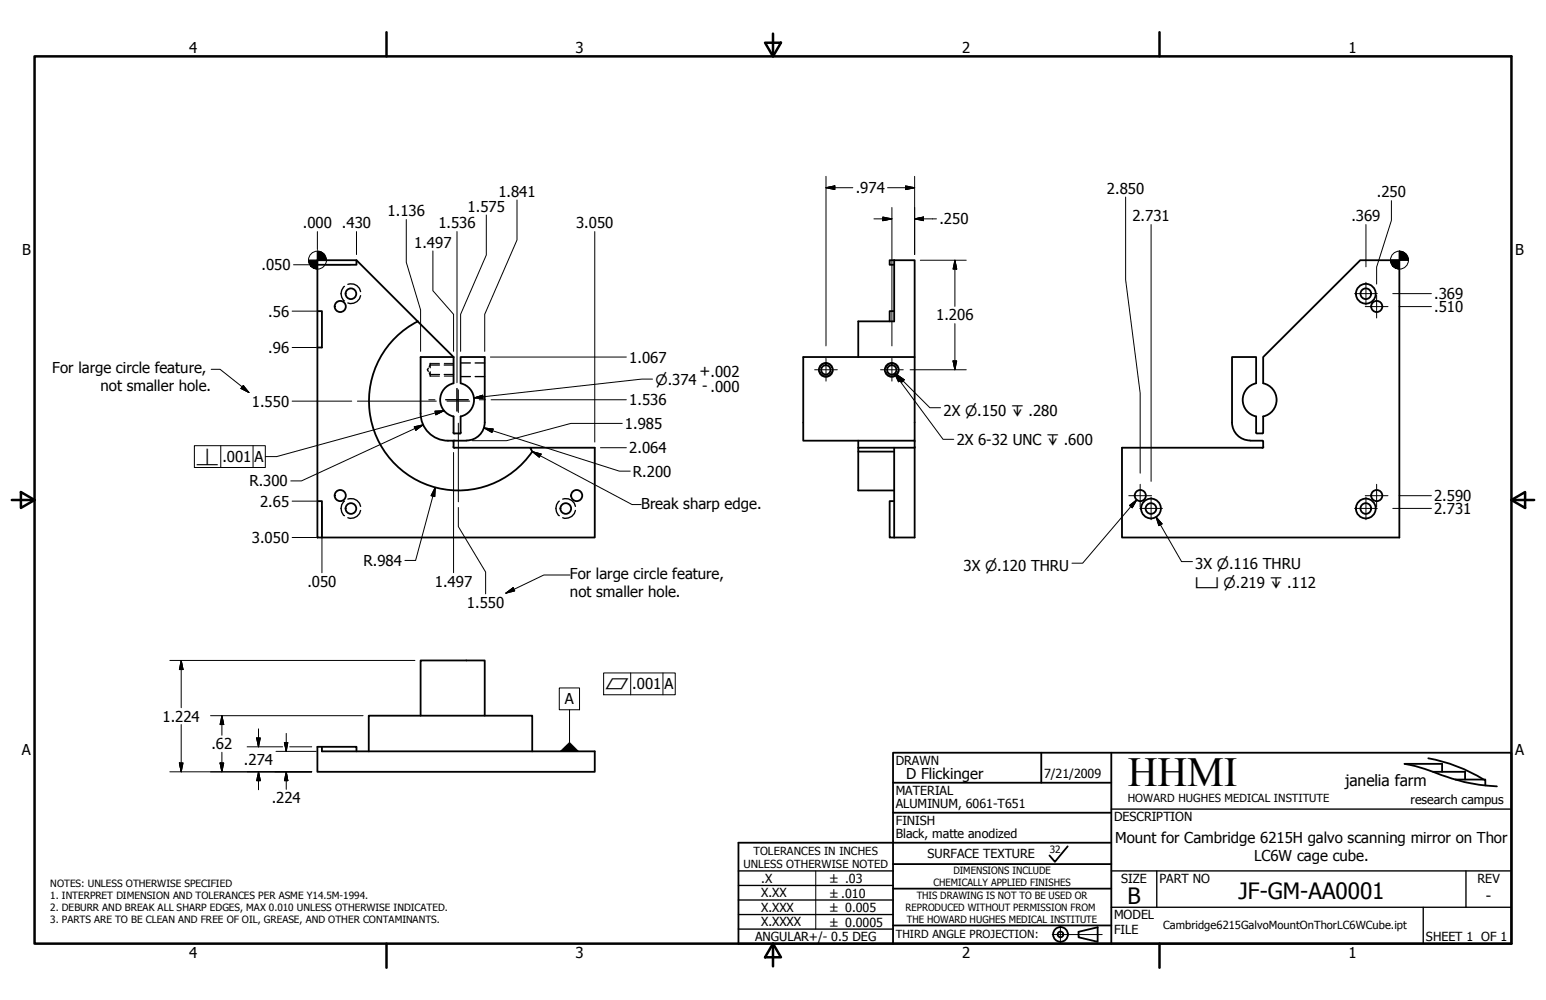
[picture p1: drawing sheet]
<svg xmlns="http://www.w3.org/2000/svg" width="432mm" height="279mm" viewBox="0 0 432 279" stroke-linecap="round" stroke-linejoin="round" font-family="sans-serif">
<!-- layer: Visible (ANSI) -->
<g fill="none" stroke="#000" stroke-width=".51">
<path d="M88.6 72.7h11v1.3h-11zM88.6 74v12.9M99.6 72.7l27.1 27.1M249.7 72.7h-1.2v1.3h1.2M249.7 72.7h5.8v50.4h-31.2v-23.3h31.2M249.7 72.7v17.1h-10v10M88.6 86.9h1.3v10.2h-1.3zM88.6 97.1v42.9M116.7 89.8a25 25 0 0 0-7.4 38.7 25 25 0 0 0 39.4-2.3l-.6-1.1h18v25.1h-76.2M126.7 99.8h-9.2v15.7a7.7 7.7 0 0 0 7.6 7.6h5.2M126.7 99.8v7.3M249.7 86.9h-1.2v2.9"/>
<path d="M126.7 107.1a4.7 4.7 0 0 0-3.8 4.6 4.7 4.7 0 0 0 3.8 4.7v4.4M128.7 107.1v-7.3h6.7v18.2M128.7 116.3v4.5M128.7 107.1a4.7 4.7 0 0 1 3.7 4.6 4.7 4.7 0 0 1-3.7 4.7M135.4 118a5 5 0 0 1-5.1 5.1M344.1 118a5 5 0 0 0 5.1 5.1M350.8 107.1a4.7 4.7 0 0 0-3.7 4.6 4.7 4.7 0 0 0 3.7 4.7v4.4M350.8 107.1v-7.3h-6.7v18.2M352.8 107.1v-7.3l27.1-27.1h10.9v77.5h-77.4v-25.1h39.2M352.8 107.1a4.7 4.7 0 0 1 3.8 4.6 4.7 4.7 0 0 1-3.8 4.7v4.4l-.2 .3M126.6 124.9l.3 .3M126.6 120.9l.3 .3"/>
<path d="M126.7 123.4v1.4M126.9 123.1l-.3 .2M126.9 125.1h21.2M126.9 121.1h1.5M128.7 120.9l-.3 .3M239.7 123.1v2M239.7 126.2v10.8h10M249.7 125.1v25.1M255.5 125.1h-15.8v1.1h10M255.5 123.1v27.1h-5.8M349.2 123.1h3.4M350.8 120.9l.3 .2h1.5"/>
<path d="M352.6 123.1l.2 .2v1.5M352.9 124.9l-.3 .3M88.6 140h1.3v10.2h-1.3zM249.7 140h-1.2v10.2h1.2M117.5 200v-15.5h17.9v15.5M88.6 208.7h1.3v1.2h76.2v5.7h-77.5zM89.9 208.7h9.7v1.2M103 209.9v-9.9h45.7v9.9"/>
<circle cx="95" cy="85.6" r="1.56"/>
<circle cx="98" cy="82.1" r="1.49"/>
<circle cx="381.5" cy="82.1" r="1.49"/>
<circle cx="381.5" cy="82.1" r="2.76"/>
<circle cx="384.5" cy="85.6" r="1.56"/>
<circle cx="230.7" cy="103.3" r="1.3"/>
<circle cx="230.7" cy="103.3" r="1.94"/>
<circle cx="249.1" cy="103.3" r="1.3"/>
<circle cx="249.1" cy="103.3" r="1.94"/>
<circle cx="95" cy="138.5" r="1.56"/>
<circle cx="161.1" cy="138.5" r="1.56"/>
<circle cx="318.5" cy="138.5" r="1.56"/>
<circle cx="384.5" cy="138.5" r="1.56"/>
<circle cx="98" cy="142.1" r="1.49"/>
<circle cx="158" cy="142.1" r="1.49"/>
<circle cx="321.5" cy="142.1" r="1.49"/>
<circle cx="321.5" cy="142.1" r="2.76"/>
<circle cx="381.5" cy="142.1" r="1.49"/>
<circle cx="381.5" cy="142.1" r="2.76"/>
</g>
<!-- layer: Hidden (ANSI) -->
<g fill="none" stroke="#000" stroke-width=".38">
<path d="M97.2 79.4a2.68 2.68 0 0 1 3.5 2.1M96.2 80a2.64 2.64 0 0 0 0 4.1M100.7 82.6a2.68 2.68 0 0 1-3.5 2M119.6 102.9l-.2 .4 .2 .5M119.9 104.2l.2 .4h2.6M120.1 101.5v1.2M120.1 103.9v1.2M122.7 102h-2.6l-.2 .4M124.1 102h2.6M124.1 104.6h2.6M128.7 101.4h2.7M128.7 105.2h2.7"/>
<path d="M132.7 101.4h2.7M132.7 105.2h2.7M97.2 139.4a2.68 2.68 0 0 1 3.5 2.1M157.2 139.4a2.71 2.71 0 0 1 3.5 2.1M96.2 140a2.64 2.64 0 0 0 0 4.1M100.7 142.6a2.68 2.68 0 0 1-3.5 2.1M156.2 140a2.64 2.64 0 0 0 0 4.1M160.7 142.6a2.68 2.68 0 0 1-3.5 2.1"/>
</g>
<!-- layer: Hidden Narrow (ANSI) -->
<path d="M120.1 101.5h2.6M120.1 105.1h2.6M124.1 101.5h2.6M124.1 105.1h2.6M229 102.8a1.71 1.71 0 0 1 1.7-1.3 1.71 1.71 0 0 1 1.6 1.3M229 103.8a1.71 1.71 0 0 0 1.7 1.3 1.71 1.71 0 0 0 1.6-1.3M247.5 102.8a1.67 1.67 0 0 1 1.6-1.3 1.67 1.67 0 0 1 1.6 1.3M247.5 103.8a1.67 1.67 0 0 0 1.6 1.3 1.67 1.67 0 0 0 1.6-1.3" fill="none" stroke="#000" stroke-width=".28"/>
<!-- layer: Border (ANSI) -->
<g fill="none" stroke="#000" stroke-width=".7">
<path d="M9.7 15.7h412.4v248h-412.4zM107.9 9v6.7M213.7 11.9h4.4l-2.2 3.8zM215.9 9.4v6.3M323.8 9v6.7M3.3 139.7h6.4M5.8 137.5l3.9 2.2-3.9 2.2zM422.1 139.7l3.9-2.2v4.4zM422.1 139.7h6.4M107.9 263.7v6.7M215.9 263.7l2.2 3.8h-4.4zM215.9 263.7v6.3"/>
<path d="M323.8 263.7v6.7"/>
</g>
<!-- layer: Title (ANSI) -->
<g fill="none" stroke="#000" stroke-width=".51">
<path d="M249.4 218.7h61M290.8 210.3v8.4M310.4 210.3v53.4M398.9 211.9a44.8 44.8 0 0 1 15.5 5.9M400.2 215.6h9v2.2M402.8 215.6v-2.2h-10.5a63.1 63.1 0 0 1 11.8 3.6l4.9 1.5a49.3 49.3 0 0 0 9.1 1.2M406.5 217.8h8.3v1.7M249.4 227.1h61M298.2 236.5l-3.6 4.3-1.5-1.8M310.4 235.5h-104.2v28.2h215.9v-53.4h-172.7v53.4M249.4 241.4h61M249.4 258.6h61"/>
<path d="M249.4 248.3h61M301.2 260.3l5.4-1.2v4l-5.4-1.2z"/>
<circle cx="296.2" cy="261.1" r="2.06"/>
<circle cx="296.2" cy="261.1" r=".79"/>
</g>
<!-- layer: Sketch Geometry (ANSI) -->
<path d="M227.8 243.3v16.3" fill="none" stroke="#000" stroke-width=".28"/>
<!-- layer: Centerline (ANSI) -->
<path d="M296.2 258.8v4.6M293.9 261.1h13.9" fill="none" stroke="#000" stroke-width=".28"/>
<!-- layer: Title (ANSI) -->
<path d="M310.4 226.1h111.7M206.2 259.6h43.2M206.2 255.5h43.2M206.2 251.5h43.2M206.2 247.4h43.2M206.2 243.3h43.2M310.4 243.3h111.7M310.4 253.5h111.7M323.1 243.3v10.2M397.5 253.5v10.2M409.4 243.3v10.2" fill="none" stroke="#000" stroke-width=".38"/>
<!-- layer: Center Mark (ANSI) -->
<g fill="none" stroke="#000" stroke-width=".28">
<path d="M381.5 78.9v6.3M378.3 82h6.4M381.3 85.7h6.4M384.5 82.5v6.3M99.8 112.1h22.1M119.8 111.7h1.7M124.5 111.7h6.3h-3.2v3.2v-6.4v3.2zM124.8 112.1h6.4M128 108.9v6.4M128 118.2v22M133.9 111.7h1.7M227.5 103.3h6.4"/>
<path d="M230.7 100.1v6.4M245.9 103.3h6.4M249.1 100.1v6.4M315.3 138.5h6.3M318.5 135.3v6.4M321.5 138.9v6.3M381.3 138.5h6.4M381.5 138.9v6.3M384.5 135.3v6.4M318.3 142h6.4M378.3 142h6.4"/>
</g>
<!-- layer: Dimension (ANSI) -->
<g fill="none" stroke="#000" stroke-width=".28">
<path d="M144.4 55.9v11.2l-9 20.7v10.4M230.7 52.5l2.5-.6v1.1zM230.7 52.5h7.5M230.7 49.3v47.3M247.9 52.5h7.6M249.1 58v38.6M252.9 51.9l2.6 .6-2.6 .5zM255.5 49.3v21.8M314.4 55.1v23.1l4.1 31.7v22.3M388.6 56.1v5.5l-4.1 13v4.8M82 74h4.2M88.6 64.7v5"/>
<path d="M91.1 74h6.9M99.6 64.7v6.4M113.5 61.3v12l4 13.3v11.6M120.9 70.1v11.1l5.8 6.6v10.4M127.6 64.7v42.2M135.8 60.1v11.1l-7.1 16.6v10.4M166.1 64.7v58.8M244.1 61.2h5M246.6 60.6l2.5 .6-2.5 .5zM255.5 61.2l2.4-.6v1.1zM255.5 61.2h6.1M257 72.7h12.9"/>
<path d="M266.7 72.7l.5 2.5h-1zM266.7 72.7v12.9M321.5 62.7v71.8M381.5 62.7v11.8M81.6 86.9h6.7M81.6 97.1h6.7M137 99.8h37.9M266.7 90.4v12.9M389 82h10.8M390.8 85.7h9M81.6 112.1h16.6M115.7 119.3l2.5-.6-2.1 1.5z"/>
<path d="M118.2 118.7l-34 15.7h-3M132.4 111.2l2.4-.8 .1 1zM135.2 119.6l2.5 .3-.3 .9zM135.2 119.6l37.8 12h3M137.2 111.7h37.7M173.8 118.3h-14.4l-17.9 4.8h-9.6M182.2 105.9h-2.9l-46.9 5.3M254.2 103.3h15.7M266.2 100.8h1l-.5 2.5zM121.5 136.2l-.1 2.5-1-.2zM121.5 136.2l-5.4 20.4h-3M126.7 126.4v33.6"/>
<path d="M167.7 125.1h7.2M390.8 138.5h9M81.6 140h6.7M81.6 150.2h6.7M89.9 141.6v18.4M128 141.8v5.3l7.6 12.7v6.1M389 142h10.8M47.4 184.5h68.5M50.6 184.5l.5 2.6h-1zM50.6 184.5v13.2M58.8 200h42.6M62 200l.5 2.4h-1z"/>
<path d="M62 200v5.4M47.4 215.6h39.7M50.1 213.2h1l-.5 2.4zM50.6 202.4v13.2M61.5 213.2h1l-.5 2.4zM62 210.2v5.4M69 208.7h9.9M71.7 206.2h1l-.5 2.5zM72.2 215.6l.5 2.5h-1zM72.2 203.6v5.1M72.2 215.6v5.1M77.1 209.9h11.2"/>
<path d="M79.4 207.5h1l-.5 2.4zM79.9 215.6l.5 2.5h-1zM79.9 204.9v5M79.9 215.6v4.9M80.9 208.7h6.2"/>
<circle cx="88.7" cy="72.7" r="2.51"/>
<circle cx="390.9" cy="72.7" r="2.51"/>
</g>
<g fill="#000" stroke="#000" stroke-width=".28">
<path d="M230.7 52.5l2.5-.6zM230.7 52.5l2.5-.6v1.1zM252.9 53l2.6-.5zM252.9 51.9l2.6 .6-2.6 .5zM86.2 72.7l.7 1.8-.5-.8zM86.2 72.7l1.5 2.3-.8-.5zM86.2 72.7l2.4 2.5-.9-.2zM88.6 72.7h2.5zM88.6 70.2l2.5 2.5h-2.5zM88.6 70.2v5zM86.2 72.7h2.4v2.5zM86.2 72.7h2.4z"/>
<path d="M90.4 70.9l.5 .9 .2 .9zM89.6 70.4l.8 .5 .7 1.8zM88.6 70.2l1 .2 1.5 2.3zM246.6 61.7l2.5-.5zM246.6 60.6l2.5 .6-2.5 .5zM255.5 61.2l2.4-.6zM255.5 61.2l2.4-.6v1.1zM266.7 72.7l.5 2.5zM266.7 72.7l.5 2.5h-1zM388.4 72.7l.7 1.8-.5-.8zM388.4 72.7l1.5 2.3-.8-.5zM388.4 72.7l2.4 2.5-.9-.2z"/>
<path d="M390.8 72.7h2.6zM390.8 70.2l2.6 2.5h-2.6zM390.8 70.2v5zM388.4 72.7h2.4v2.5zM388.4 72.7h2.4zM392.6 70.9l.6 .9 .2 .9zM391.8 70.4l.8 .5 .8 1.8zM390.8 70.2l1 .2 1.6 2.3zM132.4 111.2l2.4-.8zM132.4 111.2l2.4-.8 .1 1zM135.2 119.6l2.5 .3zM135.2 119.6l2.5 .3-.3 .9z"/>
<path d="M266.2 100.8l.5 2.5zM266.2 100.8h1l-.5 2.5zM116.1 120.2l2.1-1.5zM115.7 119.3l2.5-.6-2.1 1.5zM121.5 136.2l-.1 2.5zM121.5 136.2l-.1 2.5-1-.2zM50.6 184.5l.5 2.6zM50.6 184.5l.5 2.6h-1zM50.1 213.2l.5 2.4zM50.1 213.2h1l-.5 2.4zM61.5 213.2l.5 2.4zM61.5 213.2h1l-.5 2.4z"/>
<path d="M62 200l.5 2.4zM62 200l.5 2.4h-1zM71.7 206.2l.5 2.5zM71.7 206.2h1l-.5 2.5zM72.2 215.6l.5 2.5zM72.2 215.6l.5 2.5h-1zM79.4 207.5l.5 2.4zM79.4 207.5h1l-.5 2.4zM79.9 215.6l.5 2.5zM79.9 215.6l.5 2.5h-1z"/>
</g>
<!-- layer: Symbol (ANSI) -->
<g fill="#000" stroke="#000" stroke-width=".28">
<path d="M67.3 108.5l2.2 1.2zM67.9 107.7l1.6 2-2.2-1.2zM121.7 115.9l2.3-1.2zM121.5 114.9l2.5-.2-2.3 1.2zM249.9 104.4l1.9 1.7zM249.9 104.4l1.9 1.7-.8 .6zM250.4 104.6l2.1 1.5zM250.4 104.6l2.1 1.5-.7 .7zM148.7 126.2l2.4 .7zM148.7 126.2l2.4 .7-.5 .9zM317.5 139.6l-1.3 2.3zM315.5 141.2l2-1.6-1.3 2.3z"/>
<path d="M322.9 144.5l1.6 1.9zM322.9 144.5l1.6 1.9-.8 .5zM141.3 165.7l2-1.5zM141.3 165.7l2-1.5 .5 .9zM156.5 209.9h5zM156.5 209.9l2.6-2.4 2.4 2.4z"/>
</g>
<g fill="none" stroke="#000" stroke-width=".28">
<path d="M59 103.2h2.5l8 6.5M67.9 107.7l1.6 2-2.2-1.2zM121.5 114.9l2.5-.2-2.3 1.2zM124 114.7l-46.7 12.9h-3.2M249.9 104.4l1.9 1.7-.8 .6zM249.9 104.4l13.5 18.3h3M250.4 104.6l2.1 1.5-.7 .7zM250.4 104.6l9.3 9.3h3M54.3 124.5h19.8v6.1h-19.8zM61.7 124.5v6.1M70.7 124.5v6.1M148.7 126.2l2.4 .7-.5 .9z"/>
<path d="M148.7 126.2l27.8 14.8h2.6M317.5 139.6l-15.1 17.8h-3M315.5 141.2l2-1.6-1.3 2.3zM322.9 144.5l1.6 1.9-.8 .5zM322.9 144.5l7.1 12.4h3.1M141.3 165.7l2-1.5 .5 .9zM159.2 160.7h-7.3l-10.6 5M156.2 192.2h5.7v6.1h-5.7zM159.1 198.3v9.2M168.6 188h20v6.1h-20zM176.1 188v6.1M185.2 188v6.1"/>
</g>
<text font-size="11.6" x="315" y="219.7">HHMI</text>
<g font-size="6.3">
<text x="345.9" y="251.1">JF-GM-AA0001</text>
<text x="314.9" y="252.6">B</text>
</g>
<text font-size="4.4" x="375.7" y="219.5">janelia farm</text>
<g font-size="4.2">
<text x="52.8" y="14.7">4</text>
<text x="160.8" y="14.7">3</text>
<text x="268.7" y="14.7">2</text>
<text x="376.7" y="14.7">1</text>
<text x="239" y="54">.974</text>
<text x="130.6" y="59.2">1.575</text>
<text x="139.2" y="55.1">1.841</text>
<text x="309.2" y="54.2">2.850</text>
<text x="384.6" y="55.2">.250</text>
<text x="84.6" y="63.8">.000 .430</text>
<text x="108.3" y="60.5">1.136</text>
<text x="122.4" y="63.8">1.536</text>
<text x="160.9" y="63.8">3.050</text>
<text x="262.4" y="62.7">.250</text>
<text x="316.3" y="61.8">2.731</text>
<text x="377.4" y="61.8">.369</text>
<text x="6.2" y="71.4">B</text>
<text x="115.7" y="69.2">1.497</text>
<text x="423.2" y="71.4">B</text>
<text x="73" y="75.5">.050</text>
<text x="400.6" y="83.6">.369</text>
<text x="74.9" y="88.5">.56</text>
<text x="261.5" y="89.5">1.206</text>
<text x="400.6" y="87.2">.510</text>
<text x="74.9" y="98.6">.96</text>
<text x="175.8" y="101.3">1.067</text>
<text x="14.6" y="104.3">For large circle feature,</text>
<text x="195.4" y="105.1">+.002</text>
<text x="28.1" y="109.3">not smaller hole.</text>
<text x="70.4" y="113.6">1.550</text>
<text x="175.8" y="113.2">1.536</text>
<text x="196.2" y="109.3">- .000</text>
<text x="174.6" y="119.8">1.985</text>
<text x="263.5" y="116.1">2X ⌀.150 ↧ .280</text>
<text x="267.2" y="124.3">2X 6-32 UNC ↧ .600</text>
<text x="62.1" y="129.1">.001</text>
<text x="71.1" y="129.1">A</text>
<text x="175.8" y="126.6">2.064</text>
<text x="69.7" y="135.9">R.300</text>
<text x="176.8" y="133.2">R.200</text>
<text x="72.6" y="141.5">2.65</text>
<text x="179.1" y="142.1">Break sharp edge.</text>
<text x="400.6" y="140">2.590</text>
<text x="400.6" y="143.6">2.731</text>
<text x="70.4" y="151.7">3.050</text>
<text x="101.5" y="158.1">R.984</text>
<text x="159.2" y="161.9">For large circle feature,</text>
<text x="269.1" y="159.5">3X ⌀.120 THRU</text>
<text x="333.8" y="159.1">3X ⌀.116 THRU</text>
<text x="85.9" y="164">.050</text>
<text x="121.5" y="164">1.497</text>
<text x="159.2" y="166.9">not smaller hole.</text>
<text x="130.4" y="169.8">1.550</text>
<text x="157.7" y="196.8">A</text>
<text x="176.6" y="192.6">.001</text>
<text x="185.6" y="192.6">A</text>
<text x="45.4" y="201.7">1.224</text>
<text x="59.1" y="209.3">.62</text>
<text x="6.1" y="211.1">A</text>
<text x="68.1" y="213.7">.274</text>
<text x="423.2" y="211.1">A</text>
<text x="253" y="217.7">D Flickinger</text>
<text x="75.9" y="224.4">.224</text>
<text x="311.5" y="235.5">Mount for Cambridge 6215H galvo scanning mirror on Thor</text>
<text x="350.3" y="240.5">LC6W cage cube.</text>
<text x="415" y="251.7">-</text>
<text x="52.8" y="267.7">4</text>
<text x="160.8" y="267.8">3</text>
<text x="268.7" y="267.8">2</text>
<text x="376.7" y="267.7">1</text>
</g>
<g font-size="4">
<text x="183.1" y="107.4">⌀.374</text>
<text x="54.7" y="129.8">⟂</text>
<text x="333.8" y="164.4">⌴ ⌀.219 ↧ .112</text>
<text x="169" y="192.5">⏥</text>
</g>
<g font-size="3.5">
<text x="250.2" y="213.6">DRAWN</text>
<text x="250.2" y="222">MATERIAL</text>
<text x="291.6" y="217.4">7/21/2009</text>
<text x="250.2" y="225.7">ALUMINUM, 6061-T651</text>
<text x="394" y="224.5">research campus</text>
<text x="250.2" y="230.4">FINISH</text>
<text x="311.1" y="229.4">DESCRIPTION</text>
<text x="250.2" y="234.1">Black, matte anodized</text>
<text x="259.1" y="239.7">SURFACE TEXTURE</text>
<text x="212.6" y="246.6">.X</text>
<text x="212.6" y="250.7">X.XX</text>
<text x="313.2" y="246.7">SIZE</text>
<text x="323.8" y="246.7">PART NO</text>
<text x="412.7" y="246.6">REV</text>
<text x="212.6" y="254.8">X.XXX</text>
<text x="311.1" y="256.9">MODEL</text>
<text x="210.9" y="263">ANGULAR+/- 0.5 DEG</text>
<text x="212.6" y="258.8">X.XXXX</text>
<text x="311.1" y="261">FILE</text>
<text x="398.3" y="262.8">SHEET 1 OF 1</text>
</g>
<g font-size="3.3">
<text x="231.9" y="246.7">± .03</text>
<text x="231.9" y="250.8">±.010</text>
<text x="231.9" y="254.8">± 0.005</text>
<text x="231.9" y="258.9">± 0.0005</text>
</g>
<g font-size="3.1">
<text x="315" y="224.1">HOWARD HUGHES MEDICAL INSTITUTE</text>
<text x="210.4" y="238.8">TOLERANCES IN INCHES</text>
<text x="207.6" y="242.6">UNLESS OTHERWISE NOTED</text>
<text x="250.2" y="262.2">THIRD ANGLE PROJECTION:</text>
<text x="324.9" y="259.5">Cambridge6215GalvoMountOnThorLC6WCube.ipt</text>
</g>
<g font-size="2.8">
<text x="293.2" y="238.4">32</text>
<text x="266.3" y="244.3">DIMENSIONS INCLUDE</text>
<text x="14" y="247.8">NOTES: UNLESS OTHERWISE SPECIFIED</text>
<text x="14" y="251.2">1. INTERPRET DIMENSION AND TOLERANCES PER ASME Y14.5M-1994.</text>
<text x="256" y="251.1">THIS DRAWING IS NOT TO BE USED OR</text>
<text x="260.7" y="247.6">CHEMICALLY APPLIED FINISHES</text>
<text x="14" y="254.5">2. DEBURR AND BREAK ALL SHARP EDGES, MAX 0.010 UNLESS OTHERWISE INDICATED.</text>
<text x="14" y="257.9">3. PARTS ARE TO BE CLEAN AND FREE OF OIL, GREASE, AND OTHER CONTAMINANTS.</text>
<text x="252.9" y="254.4">REPRODUCED WITHOUT PERMISSION FROM</text>
<text x="253.3" y="257.8">THE HOWARD HUGHES MEDICAL INSTITUTE</text>
</g>
</svg>
